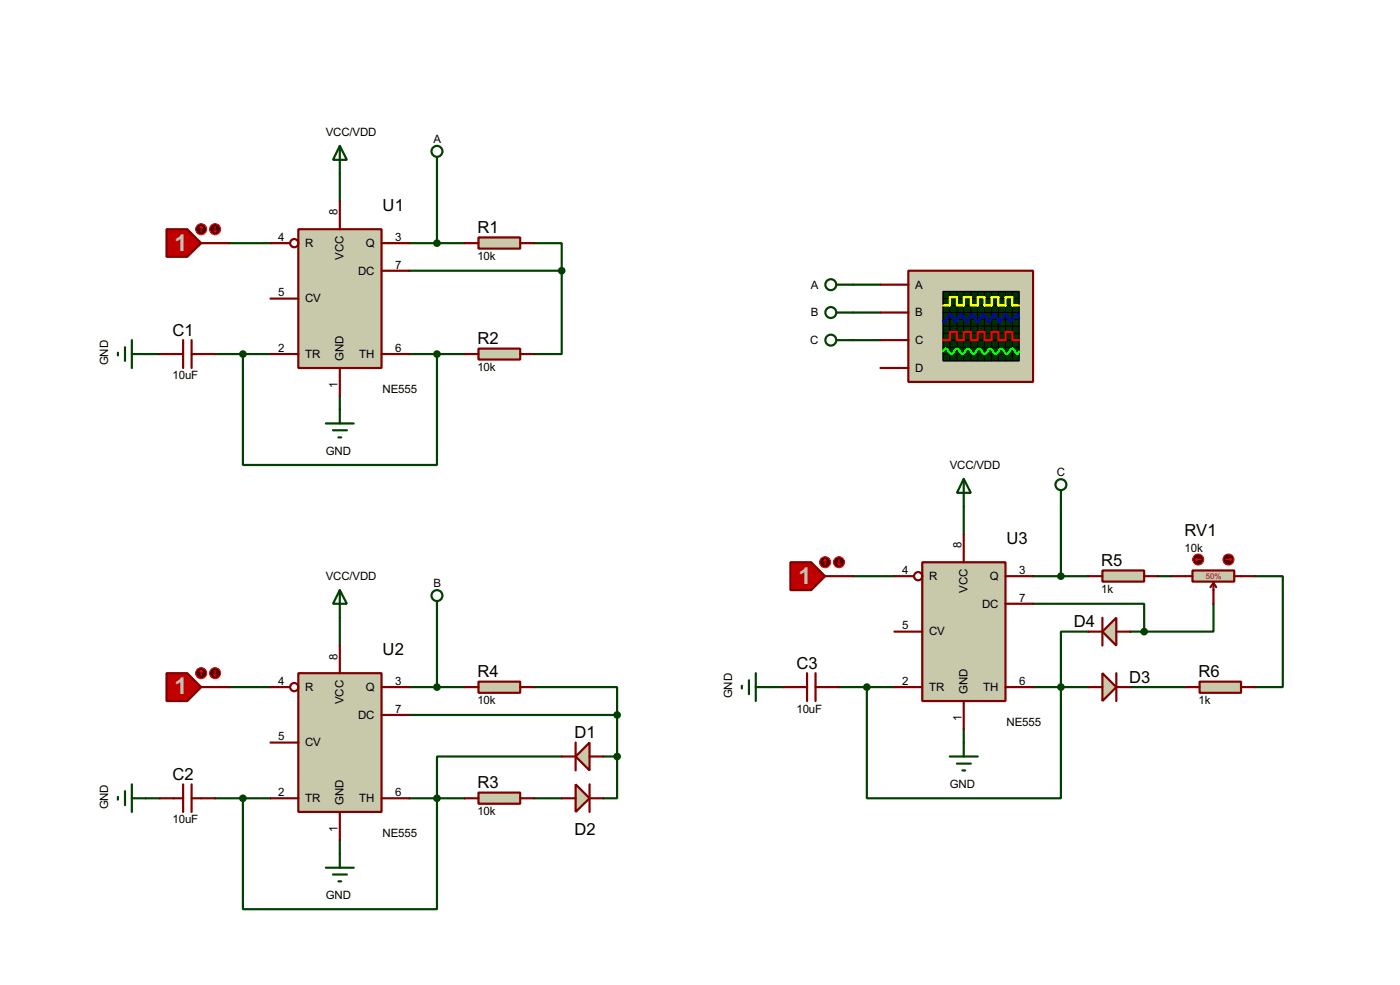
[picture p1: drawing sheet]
<svg xmlns="http://www.w3.org/2000/svg" width="256mm" height="180mm" viewBox="0 0 256 180" stroke-linecap="round" stroke-linejoin="round" font-family="sans-serif">
<g fill="none" stroke="#004000" stroke-width=".4">
<path d="M62.3 31.8v5.1M80.1 31.8v12.7M42 44.5h7.6M75 49.6h27.9M75 44.5h10.1M97.8 44.5h5.1v5.1M102.9 49.6v15.2h-5.1M156.3 52.1h5M156.3 57.2h5M26.7 64.8h2.6M39.4 64.8h10.2M44.5 64.8v20.3h35.6v-20.3"/>
<path d="M62.3 72.4v2.6M75 64.8h10.1M156.3 62.3h5M176.6 92.8v5M194.4 92.8v12.7M62.3 113.1v5.1M80.1 113.1v12.7M156.3 105.5h7.6M189.3 110.5h20.3v5.1M189.3 105.5h10.1M199.4 115.6h-5v30.5h-35.6v-20.3M207.1 115.6h2.5"/>
<path d="M212.1 105.5h2.6M222.3 110.5v5.1h-12.7M229.9 105.5h5.1v20.3h-5.1M42 125.8h7.6M75 130.9h38.1M75 125.8h10.1M97.8 125.8h15.3v5.1M102.9 138.5h-22.8v27.9h-35.6v-20.3M110.5 138.5h2.6M113.1 138.5v7.6h-2.6M113.1 130.9v7.6M141 125.8h2.6"/>
<path d="M153.7 125.8h10.2M176.6 133.4v2.5M189.3 125.8h10.1M207.1 125.8h10.1M26.7 146.1h2.6M39.4 146.1h10.2M62.3 153.7v2.6M75 146.1h10.1M97.8 146.1h5.1"/>
</g>
<path d="M54.7 42h15.2v25.4h-15.2z" fill="#c8c8aa" stroke="#800000" stroke-width=".4"/>
<g fill="none" stroke="#800000" stroke-width=".4">
<path d="M62.3 36.9v5.1M49.6 44.5h3.5M49.6 54.7h5.1M69.9 44.5h5.1M69.9 49.6h5.1M49.6 64.8h5.1M62.3 67.4v5M69.9 64.8h5.1"/>
<circle cx="53.9" cy="44.5" r=".75"/>
</g>
<path d="M62.3 26.7l1.3 2.6h-2.6zM62.3 26.7v5.1M59.7 77.5h5.1M61 78.8h2.6M62.3 75v2.5M62 80.1h.5" fill="none" stroke="#004000" stroke-width=".4"/>
<path d="M166.4 49.6h22.9v20.3h-22.9z" fill="#c8c8aa" stroke="#800000" stroke-width=".4"/>
<path d="M172.8 53.4h13.9v12.7h-13.9z" fill="#003000" stroke="#000" stroke-width=".25"/>
<g fill="none" stroke="#000" stroke-width=".18">
<path d="M172.8 57.2h13.9M172.8 54.7h13.9M172.8 55.9h13.9M172.8 58.5h13.9M172.8 59.7h13.9M174 53.4v12.7M175.3 53.4v12.7M176.6 53.4v12.7M177.9 53.4v12.7M179.1 53.4v12.7M180.4 53.4v12.7M181.7 53.4v12.7"/>
<path d="M182.9 53.4v12.7M184.2 53.4v12.7M185.5 53.4v12.7M172.8 61h13.9M172.8 62.3h13.9M172.8 63.6h13.9M172.8 64.8h13.9"/>
</g>
<path d="M172.8 55.9h1.2v-1.5h1.3v1.5h1.3v-1.5h1.3v1.5h1.2v-1.5h1.3v1.5h1.3v-1.5h1.2v1.5h1.3v-1.5h1.3v1.5h1.2" fill="none" stroke="#ff0" stroke-width=".4"/>
<path d="M172.8 62.3h1.2v-1.5h1.3v1.5h1.3v-1.5h1.3v1.5h1.2v-1.5h1.3v1.5h1.3v-1.5h1.2v1.5h1.3v-1.5h1.3v1.5h1.2" fill="none" stroke="#f00" stroke-width=".4"/>
<path d="M186.7 58.2l-.5-.7-1 1.5-1-1.5-1 1.5-1-1.5-1 1.5-1.1-1.5-1 1.5-1-1.5-1 1.5-1-1.5-1 1.5-1.1-1.5-1 1.5-.2-.3" fill="none" stroke="#00f" stroke-width=".4"/>
<path d="M172.8 64.3l.2-.4 .3-.1 .2 .1 .5 .8a.6 .6 0 0 0 .9-.5l.4-.4 .3 .1 .4 .8 .3 .1 .3-.1 .5-.8a.6 .6 0 0 1 .8 .5l.5 .4 .2-.1 .5-.8 .3-.1 .2 .1 .5 .8a.6 .6 0 0 0 .9-.5l.4-.4 .2 .1 .5 .8 .3 .1 .3-.1 .5-.8a.6 .6 0 0 1 .8 .5l.5 .4 .2-.1 .5-.8 .3-.1 .2 .1 .5 .8 .3 .1 .2-.5" fill="none" stroke="#0f0" stroke-width=".4"/>
<path d="M161.3 52.1h5.1M161.3 57.2h5.1M29.3 64.8h4.3M33.6 62.3v5.1M35.1 62.3v5.1M35.1 64.8h4.3M161.3 62.3h5.1M161.3 67.4h5.1" fill="none" stroke="#800000" stroke-width=".4"/>
<circle cx="44.5" cy="64.8" r=".5" fill="#004000" stroke="#004000" stroke-width=".4"/>
<path d="M21.6 64.6v.5M22.9 63.6v2.5M24.2 64.8h2.5M24.2 62.3v5.1" fill="none" stroke="#004000" stroke-width=".4"/>
<path d="M87.7 63.8h7.6v2h-7.6z" fill="#c8c8aa" stroke="#800000" stroke-width=".4"/>
<path d="M85.1 64.8h2.6M95.3 64.8h2.5" fill="none" stroke="#800000" stroke-width=".4"/>
<path d="M87.7 43.5h7.6v2h-7.6z" fill="#c8c8aa" stroke="#800000" stroke-width=".4"/>
<path d="M85.1 44.5h2.6M95.3 44.5h2.5" fill="none" stroke="#800000" stroke-width=".4"/>
<g fill="#004000" stroke="#004000" stroke-width=".4">
<circle cx="80" cy="64.8" r=".5"/>
<circle cx="102.9" cy="49.6" r=".5"/>
</g>
<path d="M30.5 42h3.8l2.6 2.5-2.6 2.5h-3.8z" fill-rule="evenodd" fill="#c00000" stroke="#800000" stroke-width=".4"/>
<path d="M36.9 44.5h5.1" fill="none" stroke="#800000" stroke-width=".4"/>
<circle cx="36.8" cy="42" r="1" fill="#400000" stroke="#f00" stroke-width=".2"/>
<path d="M36.9 41.5l-.3 .2M36.9 41.5l.2 .2M36.9 41.5v1" fill="none" stroke="#f00" stroke-width=".2"/>
<circle cx="39.4" cy="42" r="1" fill="#400000" stroke="#f00" stroke-width=".2"/>
<path d="M39.2 42.2l.2 .3M39.4 41.5v1M39.7 42.2l-.3 .3" fill="none" stroke="#f00" stroke-width=".2"/>
<path d="M54.7 123.2h15.2v25.4h-15.2z" fill="#c8c8aa" stroke="#800000" stroke-width=".4"/>
<g fill="none" stroke="#800000" stroke-width=".4">
<path d="M62.3 118.2v5M49.6 125.8h3.5M49.6 135.9h5.1M69.9 125.8h5.1M69.9 130.9h5.1M29.3 146.1h4.3M33.6 143.6v5M35.1 146.1h4.3M35.1 143.6v5M49.6 146.1h5.1M62.3 148.6v5.1M69.9 146.1h5.1"/>
<circle cx="53.9" cy="125.8" r=".75"/>
</g>
<path d="M62.3 108l1.3 2.5h-2.6zM62.3 108v5.1M21.6 145.9v.5M22.9 144.8v2.6M24.2 146.1h2.5M24.2 143.6v5M59.7 158.8h5.1M62.3 156.3v2.5M61 160.1h2.6M62 161.3h.5" fill="none" stroke="#004000" stroke-width=".4"/>
<circle cx="44.5" cy="146.1" r=".5" fill="#004000" stroke="#004000" stroke-width=".4"/>
<path d="M87.7 145.1h7.6v2h-7.6z" fill="#c8c8aa" stroke="#800000" stroke-width=".4"/>
<path d="M85.1 146.1h2.6M95.3 146.1h2.5" fill="none" stroke="#800000" stroke-width=".4"/>
<path d="M87.7 124.8h7.6v2h-7.6z" fill="#c8c8aa" stroke="#800000" stroke-width=".4"/>
<path d="M85.1 125.8h2.6M95.3 125.8h2.5" fill="none" stroke="#800000" stroke-width=".4"/>
<g fill="#004000" stroke="#004000" stroke-width=".4">
<circle cx="80" cy="146.1" r=".5"/>
<circle cx="113" cy="130.9" r=".5"/>
</g>
<path d="M30.5 123.2h3.8l2.6 2.6-2.6 2.5h-3.8z" fill-rule="evenodd" fill="#c00000" stroke="#800000" stroke-width=".4"/>
<path d="M36.9 125.8h5.1" fill="none" stroke="#800000" stroke-width=".4"/>
<circle cx="36.8" cy="123.2" r="1" fill="#400000" stroke="#f00" stroke-width=".2"/>
<path d="M36.9 122.7l-.3 .3M36.9 122.7l.2 .3M36.9 122.7v1.1" fill="none" stroke="#f00" stroke-width=".2"/>
<circle cx="39.4" cy="123.2" r="1" fill="#400000" stroke="#f00" stroke-width=".2"/>
<path d="M39.2 123.5l.2 .3M39.4 122.7v1.1M39.7 123.5l-.3 .3" fill="none" stroke="#f00" stroke-width=".2"/>
<path d="M169 102.9h15.2v25.4h-15.2z" fill="#c8c8aa" stroke="#800000" stroke-width=".4"/>
<g fill="none" stroke="#800000" stroke-width=".4">
<path d="M176.6 97.8v5.1M163.9 105.5h3.5M163.9 115.6h5.1M184.2 105.5h5.1M184.2 110.5h5.1M143.6 125.8h4.3M147.9 123.2v5.1M149.4 125.8h4.3M149.4 123.2v5.1M163.9 125.8h5.1M176.6 128.3v5.1M184.2 125.8h5.1"/>
<circle cx="168.2" cy="105.5" r=".75"/>
</g>
<path d="M176.6 87.7l1.3 2.5h-2.6zM176.6 87.7v5.1M135.9 125.5v.5M137.2 124.5v2.6M138.5 125.8h2.5M138.5 123.2v5.1M174 138.5h5.1M175.3 139.8h2.6M176.6 135.9v2.6M176.3 141h.5" fill="none" stroke="#004000" stroke-width=".4"/>
<circle cx="158.8" cy="125.8" r=".5" fill="#004000" stroke="#004000" stroke-width=".4"/>
<path d="M144.8 102.9h3.8l2.6 2.6-2.6 2.5h-3.8z" fill-rule="evenodd" fill="#c00000" stroke="#800000" stroke-width=".4"/>
<path d="M151.2 105.5h5.1" fill="none" stroke="#800000" stroke-width=".4"/>
<circle cx="151.1" cy="102.9" r="1" fill="#400000" stroke="#f00" stroke-width=".2"/>
<path d="M151.2 102.4l-.3 .3M151.2 102.4l.2 .3M151.2 102.4v1" fill="none" stroke="#f00" stroke-width=".2"/>
<circle cx="153.7" cy="102.9" r="1" fill="#400000" stroke="#f00" stroke-width=".2"/>
<path d="M153.5 103.2l.2 .2M153.7 102.4v1M154 103.2l-.3 .2" fill="none" stroke="#f00" stroke-width=".2"/>
<path d="M105.5 138.5l2.5-2.6v5.1z" fill="#c8c8aa" stroke="#800000" stroke-width=".4"/>
<path d="M102.9 138.5h2.6M105.5 135.9v5.1M108 138.5h2.5" fill="none" stroke="#800000" stroke-width=".4"/>
<g fill="none" stroke="#004000" stroke-width=".4">
<path d="M80.1 28.8v3M153.2 52.1h3.1M153.2 57.2h3.1M153.2 62.3h3.1M194.4 89.7v3.1M80.1 110v3.1"/>
<circle cx="80" cy="27.7" r="1"/>
<circle cx="152.2" cy="57.2" r="1"/>
<circle cx="152.2" cy="52.1" r="1"/>
<circle cx="152.2" cy="62.3" r="1"/>
<circle cx="194.3" cy="88.7" r="1"/>
<circle cx="80" cy="109" r="1"/>
</g>
<g fill="#004000" stroke="#004000" stroke-width=".4">
<circle cx="80" cy="44.5" r=".5"/>
<circle cx="80" cy="125.8" r=".5"/>
</g>
<path d="M105.5 143.6l2.5 2.5-2.5 2.5z" fill="#c8c8aa" stroke="#800000" stroke-width=".4"/>
<path d="M102.9 146.1h2.6M108 143.6v5M108 146.1h2.5" fill="none" stroke="#800000" stroke-width=".4"/>
<circle cx="113" cy="138.5" r=".5" fill="#004000" stroke="#004000" stroke-width=".4"/>
<path d="M202 123.2l2.5 2.6-2.5 2.5z" fill="#c8c8aa" stroke="#800000" stroke-width=".4"/>
<path d="M199.4 125.8h2.6M204.5 123.2v5.1M204.5 125.8h2.6" fill="none" stroke="#800000" stroke-width=".4"/>
<circle cx="194.3" cy="125.8" r=".5" fill="#004000" stroke="#004000" stroke-width=".4"/>
<path d="M218.5 104.4h7.6v2.1h-7.6z" fill="#c8c8aa" stroke="#800000" stroke-width=".4"/>
<path d="M214.7 105.5h3.8M222.3 106.7l-.5 .8M222.3 106.7l.5 .8M222.3 106.7v3.8M226.1 105.5h3.8" fill="none" stroke="#800000" stroke-width=".4"/>
<circle cx="225" cy="102.4" r="1" fill="#400000" stroke="#f00" stroke-width=".2"/>
<path d="M224.6 102.4h1M225.4 102.2l.2 .2M225.6 102.4l-.2 .3" fill="none" stroke="#f00" stroke-width=".2"/>
<circle cx="219.5" cy="102.4" r="1" fill="#400000" stroke="#f00" stroke-width=".2"/>
<path d="M219 102.4l.3 .3M219 102.4h1M219.3 102.2l-.3 .2" fill="none" stroke="#f00" stroke-width=".2"/>
<path d="M202 115.6l2.5-2.5v5.1z" fill="#c8c8aa" stroke="#800000" stroke-width=".4"/>
<path d="M199.4 115.6h2.6M202 113.1v5.1M204.5 115.6h2.6" fill="none" stroke="#800000" stroke-width=".4"/>
<circle cx="209.6" cy="115.6" r=".5" fill="#004000" stroke="#004000" stroke-width=".4"/>
<path d="M202 104.4h7.6v2.1h-7.6z" fill="#c8c8aa" stroke="#800000" stroke-width=".4"/>
<path d="M199.4 105.5h2.6M209.6 105.5h2.5" fill="none" stroke="#800000" stroke-width=".4"/>
<circle cx="194.3" cy="105.5" r=".5" fill="#004000" stroke="#004000" stroke-width=".4"/>
<path d="M219.8 124.8h7.6v2h-7.6z" fill="#c8c8aa" stroke="#800000" stroke-width=".4"/>
<path d="M217.2 125.8h2.6M227.4 125.8h2.5" fill="none" stroke="#800000" stroke-width=".4"/>
<g font-size="4.8" fill="#c0c0c0">
<text x="32" y="45.9">1</text>
<text x="146.3" y="106.8">1</text>
<text x="32" y="127.1">1</text>
</g>
<g font-size="3.4">
<text x="70.1" y="38.6">U1</text>
<text x="87.5" y="42.7">R1</text>
<text x="31.6" y="61.4">C1</text>
<text x="87.5" y="63">R2</text>
<text x="184.4" y="99.6">U3</text>
<text x="217" y="98.1">RV1</text>
<text x="201.8" y="103.6">R5</text>
<text x="70.1" y="119.9">U2</text>
<text x="196.7" y="114.8">D4</text>
<text x="87.5" y="124">R4</text>
<text x="145.9" y="122.4">C3</text>
<text x="206.9" y="125">D3</text>
<text x="219.6" y="124">R6</text>
<text x="105.3" y="135.1">D1</text>
<text x="31.6" y="142.8">C2</text>
<text x="87.5" y="144.3">R3</text>
<text x="105.3" y="152.9">D2</text>
</g>
<g font-size="2.4">
<text x="59.7" y="24.9">VCC/VDD</text>
<text x="79.4" y="26.1">A</text>
<text x="61.9" y="39.4" transform="rotate(-90 61.9 39.4)">8</text>
<text x="51" y="44.1">4</text>
<text x="55.9" y="45.2">R</text>
<text x="63" y="47.6" transform="rotate(-90 63 47.6)">VCC</text>
<text x="67" y="45.2">Q</text>
<text x="72.4" y="44.1">3</text>
<text x="87.5" y="47.6">10k</text>
<text x="65.6" y="50.3">DC</text>
<text x="72.4" y="49.2">7</text>
<text x="148.6" y="52.8">A</text>
<text x="167.7" y="52.8">A</text>
<text x="51" y="54.3">5</text>
<text x="55.9" y="55.4">CV</text>
<text x="148.6" y="57.9">B</text>
<text x="167.7" y="57.9">B</text>
<text x="51" y="64.4">2</text>
<text x="55.9" y="65.5">TR</text>
<text x="65.8" y="65.5">TH</text>
<text x="72.4" y="64.4">6</text>
<text x="148.4" y="63">C</text>
<text x="167.7" y="63">C</text>
<text x="19.8" y="66.9" transform="rotate(-90 19.8 66.9)">GND</text>
<text x="31.6" y="69.5">10uF</text>
<text x="61.9" y="71.1" transform="rotate(-90 61.9 71.1)">1</text>
<text x="63" y="66.1" transform="rotate(-90 63 66.1)">GND</text>
<text x="70.1" y="72">NE555</text>
<text x="87.5" y="67.9">10k</text>
<text x="167.7" y="68.1">D</text>
<text x="59.7" y="83.3">GND</text>
<text x="174" y="85.8">VCC/VDD</text>
<text x="193.6" y="87.1">C</text>
<text x="176.2" y="100.4" transform="rotate(-90 176.2 100.4)">8</text>
<text x="217" y="101.1">10k</text>
<text x="59.7" y="106.2">VCC/VDD</text>
<text x="79.4" y="107.4">B</text>
<text x="165.3" y="105.1">4</text>
<text x="170.2" y="106.2">R</text>
<text x="181.3" y="106.2">Q</text>
<text x="186.7" y="105.1">3</text>
<text x="177.3" y="108.5" transform="rotate(-90 177.3 108.5)">VCC</text>
<text x="179.9" y="111.2">DC</text>
<text x="186.7" y="110.1">7</text>
<text x="201.8" y="108.6">1k</text>
<text x="165.3" y="115.2">5</text>
<text x="170.2" y="116.3">CV</text>
<text x="51" y="125.4">4</text>
<text x="61.9" y="120.7" transform="rotate(-90 61.9 120.7)">8</text>
<text x="72.4" y="125.4">3</text>
<text x="165.3" y="125.4">2</text>
<text x="186.7" y="125.4">6</text>
<text x="55.9" y="126.5">R</text>
<text x="63" y="128.9" transform="rotate(-90 63 128.9)">VCC</text>
<text x="65.6" y="131.6">DC</text>
<text x="67" y="126.5">Q</text>
<text x="72.4" y="130.5">7</text>
<text x="87.5" y="128.9">10k</text>
<text x="134.1" y="127.8" transform="rotate(-90 134.1 127.8)">GND</text>
<text x="145.9" y="130.4">10uF</text>
<text x="170.2" y="126.5">TR</text>
<text x="177.3" y="127" transform="rotate(-90 177.3 127)">GND</text>
<text x="180.1" y="126.5">TH</text>
<text x="219.6" y="128.9">1k</text>
<text x="51" y="135.5">5</text>
<text x="55.9" y="136.6">CV</text>
<text x="176.2" y="132" transform="rotate(-90 176.2 132)">1</text>
<text x="184.4" y="133">NE555</text>
<text x="19.8" y="148.2" transform="rotate(-90 19.8 148.2)">GND</text>
<text x="51" y="145.7">2</text>
<text x="55.9" y="146.8">TR</text>
<text x="63" y="147.4" transform="rotate(-90 63 147.4)">GND</text>
<text x="65.8" y="146.8">TH</text>
<text x="72.4" y="145.7">6</text>
<text x="87.5" y="149.2">10k</text>
<text x="174" y="144.3">GND</text>
<text x="31.6" y="150.7">10uF</text>
<text x="61.9" y="152.3" transform="rotate(-90 61.9 152.3)">1</text>
<text x="70.1" y="153.3">NE555</text>
<text x="59.7" y="164.6">GND</text>
</g>
<text font-size="1.6" fill="#c00000" x="220.9" y="106">50%</text>
</svg>
